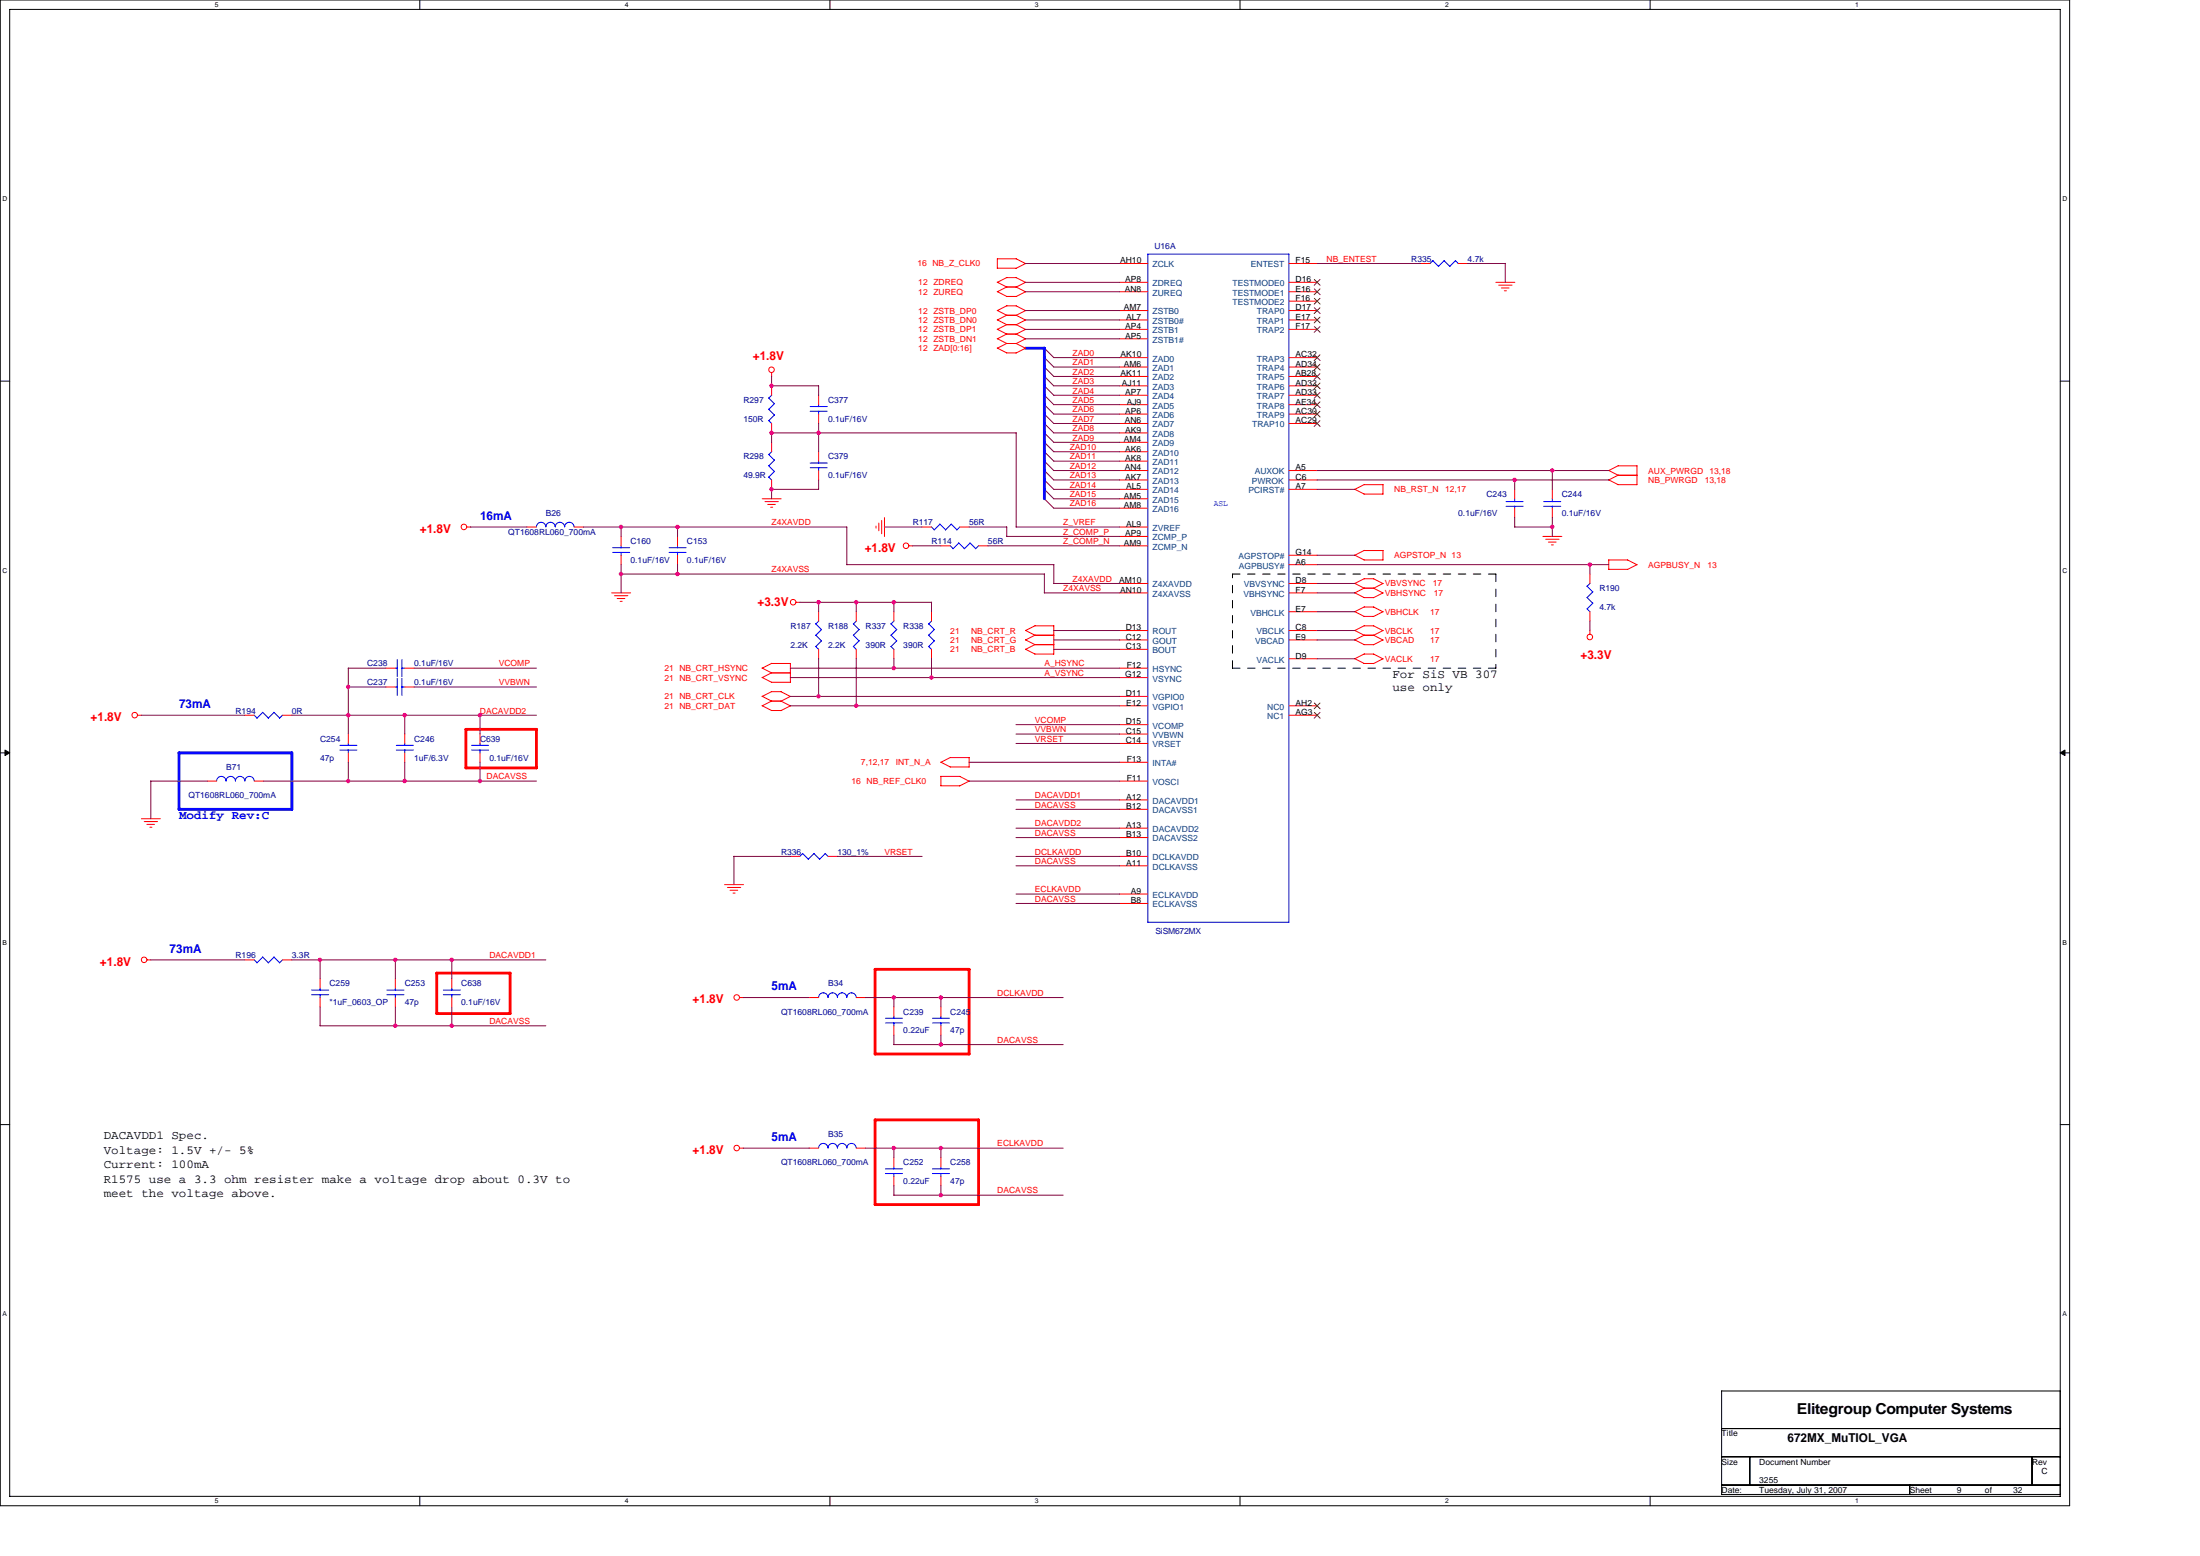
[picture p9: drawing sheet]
<svg xmlns="http://www.w3.org/2000/svg" width="297mm" height="210mm" viewBox="0 0 297 210" stroke-linecap="round" stroke-linejoin="round" font-family="sans-serif">
<path d="M0 0h279.4v203.2h-279.4zM1.3 1.3h276.9v200.6h-276.9z" fill="none" stroke="#000" stroke-width=".14"/>
<g fill="#fff">
<path d="M29 .1h.5v1h-.5z"/>
<path d="M29 202.1h.5v1h-.5z"/>
</g>
<path d="M56.7 0v1.3M56.7 201.9v1.3" fill="none" stroke="#000" stroke-width=".14"/>
<g fill="#fff">
<path d="M84.4 .1h.5v1h-.5z"/>
<path d="M84.4 202.1h.5v1h-.5z"/>
</g>
<path d="M112.1 0v1.3M112.1 201.9v1.3" fill="none" stroke="#000" stroke-width=".14"/>
<g fill="#fff">
<path d="M139.7 .1h.5v1h-.5z"/>
<path d="M139.7 202.1h.5v1h-.5z"/>
</g>
<path d="M167.4 0v1.3M167.4 201.9v1.3" fill="none" stroke="#000" stroke-width=".14"/>
<g fill="#fff">
<path d="M195.1 .1h.5v1h-.5z"/>
<path d="M195.1 202.1h.5v1h-.5z"/>
</g>
<path d="M222.8 0v1.3M222.8 201.9v1.3" fill="none" stroke="#000" stroke-width=".14"/>
<g fill="#fff">
<path d="M250.5 .1h.5v1h-.5z"/>
<path d="M250.5 202.1h.5v1h-.5z"/>
<path d="M.4 26.4h.6v.9h-.6z"/>
<path d="M278.5 26.4h.6v.9h-.6z"/>
<path d="M.4 76.5h.6v1h-.6z"/>
<path d="M278.5 76.5h.6v1h-.6z"/>
</g>
<path d="M0 51.4h1.3M278.2 51.4h1.2" fill="none" stroke="#000" stroke-width=".14"/>
<g fill="#fff">
<path d="M.4 126.7h.5v1h-.5z"/>
<path d="M278.5 126.7h.6v1h-.6z"/>
</g>
<path d="M0 101.6h1.3M278.2 101.6h1.2" fill="none" stroke="#000" stroke-width=".14"/>
<path d="M.7 101.2l.6 .4-.6 .4zM278.2 101.6l.6-.4v.8z" fill="#000" stroke="#000" stroke-width=".14"/>
<g fill="#fff">
<path d="M.4 176.8h.5v1h-.5z"/>
<path d="M278.5 176.8h.6v1h-.6z"/>
</g>
<path d="M0 151.8h1.3M278.2 151.8h1.2M232.4 187.7h45.8v14h-45.8zM232.4 192.8h45.8M232.4 196.6h45.8M236.3 196.6v3.8M274.4 196.6v3.8M232.4 200.4h45.8M257.8 200.4v1.3" fill="none" stroke="#000" stroke-width=".14"/>
<path d="M166.4 77.5h35.6M202 77.5v12.7M166.4 90.2v-12.7M202 90.2h-35.6" fill="none" stroke="#000" stroke-width=".14" stroke-dasharray="1 1 1 1 1 1 1 1"/>
<path d="M62.9 98.4h9.5v5.2h-9.5zM59 131.3h9.9v5.5h-9.9zM118.1 130.8h12.7v11.4h-12.7zM118.1 151.1h14v11.5h-14z" fill="none" stroke="#f00" stroke-width=".38"/>
<path d="M138.4 47h2.6M141 47v20.3M24.2 101.6h15.2v7.6h-15.2z" fill="none" stroke="#00f" stroke-width=".38"/>
<g fill="none" stroke="#f00" stroke-width=".14">
<path d="M134.6 38.1l1.3 .6M134.7 34.9h2.5l1.3 .7M134.7 34.9l-.1 1.3h2.6M135.9 38.7h1.3l1.3 .7M135.9 37.5h1.3l1.3 .6M136 37.4l-1.3 .7M136 38.7l-1.3 .7 1.2 .6M138.5 35.6l-1.3 .6M138.5 38.1l-1.3 .7M138.5 39.4l-1.3 .6M151.2 38.1h3.8M151.2 39.4h3.8"/>
<path d="M151.2 35.6h3.8M174 38.1h3.8M174 39.4h3.8M174 35.6h3.8M191.8 35.6h1.3M196.9 35.6h1.3M202 38.1h2.5M202.4 38.5h1.7M202.7 38.9h1M203.1 39.2h.3M104.2 50.3v.5M104.2 52.1v1.2"/>
<path d="M104.2 57.1v1.3M104.2 59.7v1.3M110.5 53.3v1.3M110.5 55.9v1.2M134.6 44.4l1.3 .7M134.6 47l1.3 .6M134.6 41.9l1.3 .6M135.9 43.8h1.3l1.3 .7M135.9 45.1h1.3l1.3 .6M135.9 46.4h1.3l1.3 .6M135.9 47.6h1.3M135.9 40h1.3"/>
<path d="M135.9 42.5h1.3l1.3 .7M135.9 41.3h1.3l1.3 .6M136 43.8l-1.3 .6M136 45.1l-1.3 .6 1.2 .7M136 46.3l-1.3 .7M136 41.3l-1.3 .6M136 42.5l-1.3 .7 1.2 .6M138.5 44.4l-1.3 .7M138.5 45.7l-1.3 .7M138.5 47l-1.3 .6M138.5 41.9l-1.3 .7M138.5 43.2l-1.3 .6"/>
<path d="M151.2 44.4h3.8M151.2 45.7h3.8M151.2 43.2h3.8M151.2 41.9h3.8M151.2 48.3h3.8M151.2 49.5h3.8M151.2 50.8h3.8M151.2 52.1h3.8M151.2 53.3h3.8M151.2 54.6h3.8M151.2 55.9h3.8M151.2 57.1h3.8"/>
<path d="M151.2 58.4h3.8M151.2 59.7h3.8M174 44.4h3.8M174 43.2h3.8M174 41.9h3.8M174 48.3h3.8M174 49.5h3.8M174 50.8h3.8M174 52.1h3.8M174 53.3h3.8M174 54.6h3.8M174 55.9h3.8"/>
<path d="M174 57.1h3.8M174 40.6h3.8M63 71.1h.6M71.2 71.1h1.2M77.5 71.1h1.3M83.9 72.4v1.3M83.9 74.9v1.3M91.5 72.4v1.3M91.5 74.9v1.3M102.9 67.3h2.6M103.3 67.7h1.8M103.6 68.1h1.1"/>
<path d="M104.1 68.5h.2M104.2 64.8v1.2M110.5 61v1.2M110.5 63.5v1.3M118.3 71v.3M118.7 70.6v1M119 70.2v1.8M119.4 69.8v2.6M122.7 73.7h.6M124.5 71.1h1.3M127 73.7h1.3M129.6 71.1h1.2"/>
<path d="M132.1 73.7h1.3M151.2 73.7h3.8M151.2 71.1h3.8M151.2 67.3h3.8M151.2 72.4h3.8M151.2 68.6h3.8M151.2 78.7h3.8M151.2 61h3.8M151.2 62.2h3.8M151.2 63.5h3.8M151.2 64.8h3.8M151.2 66h3.8"/>
<path d="M174 78.7h3.8M174 63.5h3.8M174 64.8h3.8M174 66h3.8M174 76.2h3.8M174 74.9h3.8M182.9 80l1.3 .6M182.9 66l1.3 .7M182.9 78.7l1.3 .7M182.9 74.9l1.3 .7M184.2 79.4h1.3M184.2 66.7h2.5"/>
<path d="M184.2 65.4h2.5M184.2 78.1h1.3M184.2 74.3h2.5M184.2 79.4l-1.3 .6M184.2 65.4l-1.3 .6M184.2 78.1l-1.3 .6M184.2 74.3l-1.3 .6M185.5 78.1l1.2 .7M186.7 74.3v1.3h-2.5M186.7 78.7l-1.2 .7 1.2 .6M186.7 65.4v1.3M204.5 66v1.3"/>
<path d="M204.5 68.6v1.2M208.3 72.4h2.6M208.7 72.8h1.8M209.1 73.2h1M209.5 73.5h.2M209.6 66v1.3M209.6 68.6v1.2M214.7 77.5v1.2M217.2 76.8h2.5M217.2 64.7l1.3 .7M217.2 63.5l1.3 .6M217.2 75.6h2.6"/>
<path d="M217.2 75.5v1.3M217.2 63.5l1.3-.6h2.5v2.5h-2.5M218.5 64.1h2.5M218.5 64.1l-1.3 .7M219.7 75.6l1.3 .6M221 76.2l-1.3 .7M18.6 96.5h.5M33.1 96.5h1.2M38.1 96.5h1.3M47 99.1v1.2M52.1 92.7h1.3M52.1 90.2h1.3"/>
<path d="M54.6 92.7h1.3M54.6 90.2h1.3M54.6 99.1v1.2M64.8 99.1v1.2M82.6 80h2.6M83 80.4h1.8M83.3 80.8h1.1M83.7 81.2h.3M102.9 94l1.3 .6h1.3M102.9 95.2l1.3 .7h1.2M102.9 90.1l1.3 .7h2.5M104.2 93.3h1.3"/>
<path d="M104.2 89.5h2.5v2.6h-2.5l-1.3-.7M104.2 93.3l-1.3 .7M104.2 94.6l-1.3 .6M104.2 89.5l-1.3 .7M104.2 90.8l-1.3 .6M105.4 93.3l1.3 .7M105.4 94.6l1.3 .7-1.3 .6M106.7 94l-1.3 .6M107.5 81.3h.5M110.5 82.5v1.3M110.5 87.6v1.3M115.6 82.5v1.3"/>
<path d="M115.6 87.6v1.3M120.7 82.5v1.3M120.7 87.6v1.3M125.8 82.5v1.3M125.8 87.6v1.3M138.4 87.6l1.3 .7M138.4 85.1l1.3 .6M139.7 87h2.6M139.7 88.3h2.6M139.7 85.7h2.6M139.7 84.5h2.6M139.8 87l-1.3 .6"/>
<path d="M139.8 84.4l-1.3 .7M139.8 85.7l-1.3 .7 1.2 .6M142.3 84.5v3.8M151.2 80h3.8M151.2 90.2h3.8M151.2 85.1h3.8M151.2 86.4h3.8M151.2 87.6h3.8M151.2 91.4h3.8M151.2 94h3.8M151.2 95.2h3.8M151.2 97.8h3.8"/>
<path d="M151.2 99.1h3.8M174 96.5h3.8M174 80h3.8M174 85.1h3.8M174 86.4h3.8M174 95.2h3.8M174 88.9h3.8M174 82.5h3.8M182.9 88.9l1.3 .6M182.9 86.3l1.3 .7M182.9 85.1l1.3 .6M182.9 82.5l1.3 .7"/>
<path d="M184.2 87h1.3M184.2 85.7h1.3M184.2 83.2h1.3M184.2 80.6h1.3M184.2 88.3h1.3M184.2 84.5h1.3M184.2 81.9h1.3M184.2 88.2l-1.3 .7M184.2 85.7l-1.3 .7M184.2 84.4l-1.3 .7M184.2 81.9l-1.3 .6M185.5 88.3l1.2 .6"/>
<path d="M185.5 84.5l1.2 .6M185.5 81.9l1.2 .7M186.7 88.9l-1.3 .7-1.2-.1M186.7 85.1l-1.2 .6 1.2 .7M186.7 86.4l-1.3 .6M186.7 82.5l-1.3 .7M186.7 80l-1.3 .7M214.7 82.5v1.3M214.7 85.1v.5M19.1 110.5h2.6M19.5 110.9h1.8M19.8 111.3h1.1"/>
<path d="M20.2 111.6h.3M28 105.4h1.2M34.3 105.4h1.3M47 101.6v1.3M54.6 101.6v1.3M64.8 101.6v1.3M97.8 119.4h2.6M98.2 119.8h1.8M106.7 115.6h1.3M111.8 115.6h1.3M127 102.8l1.3 .7h2.5M127 106h2.6"/>
<path d="M127 104.8v1.2M127 104.8h2.6M128.3 102.2h2.6l-.1 1.3M128.3 102.2l-1.3 .7M129.6 104.8l1.3 .6-1.3 .7M151.2 105.4h3.8M151.2 115.6h3.8M151.2 100.3h3.8M151.2 102.9h3.8M151.2 107.9h3.8M151.2 109.2h3.8M151.2 111.8h3.8"/>
<path d="M151.2 113h3.8M151.2 116.8h3.8M19.9 129.5h.5M33.1 129.5h1.2M38.1 129.5h1.3M43.2 132.1v1.2M43.2 134.6v1.3M53.4 132.1v1.2M53.4 134.6v1.3M61 132.1v1.2M61 134.6v1.3M98.6 120.1h1"/>
<path d="M99 120.5h.2M99.9 134.6h.5M109.3 134.6h1.2M115.6 134.6h1.3M120.7 135.9v1.3M120.7 138.4v1.3M127 135.9v1.3M127 138.4v1.3M151.2 120.6h3.8M151.2 121.9h3.8M99.9 154.9h.5M109.3 154.9h1.2"/>
<path d="M115.6 154.9h1.3M120.7 156.2v1.3M120.7 158.7v1.3M127 156.2v1.3M127 158.7v1.3"/>
<circle cx="104.2" cy="49.9" r=".38"/>
<circle cx="62.6" cy="71.1" r=".38"/>
<circle cx="122.3" cy="73.6" r=".38"/>
<circle cx="18.2" cy="96.5" r=".38"/>
<circle cx="107.1" cy="81.3" r=".38"/>
<circle cx="214.7" cy="86" r=".38"/>
<circle cx="19.5" cy="129.5" r=".38"/>
<circle cx="99.5" cy="134.6" r=".38"/>
<circle cx="99.5" cy="154.9" r=".38"/>
</g>
<g fill="none" stroke="#00f" stroke-width=".14">
<path d="M155 34.3h19v90.2h-19zM193.5 35.2l.7 .8M193.5 35.2l-.4 .4M194.2 35.9l.8-.7 .8 .8M196.9 35.6l-.4-.4-.8 .7M103.8 56.7l.4 .4M103.8 55.2l.8 .8-.8 .8M103.8 53.7l.8 .8M104.2 53.3l-.4 .4M104.6 54.5l-.8 .7M109.4 55.5h2.3M109.4 54.9h2.3"/>
<path d="M110.5 54.6v.3M110.5 55.5v.4M72.4 71.1a.64 .64 0 0 1 .7-.6 .64 .64 0 0 1 .6 .6 .64 .64 0 0 1 .6-.6 .64 .64 0 0 1 .7 .6 .64 .64 0 0 1 .6-.6 .64 .64 0 0 1 .6 .6 .64 .64 0 0 1 .7-.6 .64 .64 0 0 1 .6 .6M82.7 74.5h2.3M82.7 73.9h2.3M83.9 73.7v.2M83.9 74.5v.4M90.3 74.5h2.3M90.3 73.9h2.3M91.5 73.7v.2M91.5 74.5v.4M103.8 64.4l.4 .4"/>
<path d="M103.8 62.8l.8 .8M103.8 61.3l.8 .8M104.2 60.9l-.4 .4M104.6 63.6l-.8 .8M104.6 62.1l-.8 .8M109.4 63.1h2.3M109.4 62.5h2.3M110.5 62.2v.3M110.5 63.1v.4M125.7 71.1l.5 .4M126.9 70.7l.8 .8M126.9 70.7l-.8 .8"/>
<path d="M128.3 73.6l.4 .4M128.4 70.7l.8 .8M128.4 70.7l-.7 .8M129.4 73.3l.8 .7M129.5 73.3l-.8 .8M129.6 71.1l-.4 .4M131 73.3l.7 .7M131 73.3l-.8 .8M132.1 73.7l-.4 .4M203.3 67.7h2.4M203.3 68.3h2.4M204.5 67.3v.4"/>
<path d="M204.5 68.3v.3M208.4 67.7h2.3M208.4 68.3h2.3M209.6 67.3v.4M209.6 68.3v.3M214.3 79.1l.8 .8M214.7 78.7l-.4 .4M215.1 79.9l-.8 .7 .8 .8M35.5 96.1l.7 .8 .8-.8M35.5 96.1l-.8 .8-.4-.4M37 96.1l.8 .8M38.1 96.5l-.4 .4"/>
<path d="M53.4 92.7h.3M53.4 90.2h.3M53.6 89v2.3M53.6 91.5v2.4M54.2 92.7h.4M54.2 90.2h.4M54.3 89v2.3M54.3 91.5v2.4M110.1 87.2l.4 .4M110.1 85.7l.8 .8-.8 .7M110.1 84.2l.8 .8M110.6 83.8l-.5 .4"/>
<path d="M110.9 84.9l-.8 .8M115.2 87.2l.4 .4M115.2 85.7l.8 .8M115.2 84.2l.8 .8M115.6 83.8l-.4 .4M116 86.5l-.8 .7M116 84.9l-.8 .8M120.3 87.2l.4 .4M120.3 85.7l.8 .8-.8 .7M120.3 84.2l.8 .8M120.7 83.8l-.4 .4M121.1 84.9l-.8 .8"/>
<path d="M125.4 87.2l.4 .4M125.4 85.7l.8 .8M125.4 84.2l.8 .8M125.8 83.8l-.4 .4M126.2 86.5l-.8 .7M126.2 84.9l-.8 .8M215.1 81.4l-.8 .7 .4 .4M29.2 105.4a.64 .64 0 0 1 .7-.6 .64 .64 0 0 1 .6 .6 .64 .64 0 0 1 .7-.6 .64 .64 0 0 1 .6 .6 .64 .64 0 0 1 .6-.6 .64 .64 0 0 1 .7 .6 .64 .64 0 0 1 .6-.6 .64 .64 0 0 1 .6 .6M45.9 101.2h2.3M45.9 100.6h2.3M47 100.3v.3M47 101.2v.4"/>
<path d="M53.5 101.2h2.3M53.5 100.6h2.3M54.6 100.3v.3M54.6 101.2v.4M63.7 101.2h2.3M63.7 100.6h2.3M64.8 100.3v.3M64.8 101.2v.4M108.4 115.2l.8 .8M108.4 115.2l-.4 .4M109.9 115.2l.8 .8M109.9 115.2l-.8 .8"/>
<path d="M111.4 115.2l.4 .4M111.4 115.2l-.7 .8M34.3 129.5l.4 .4M35.5 129.1l.7 .8M35.5 129.2l-.8 .7M37 129.1l.8 .8M37 129.2l-.8 .7M38.1 129.5l-.4 .4M42.1 134.2h2.3M42.1 133.6h2.3M43.2 133.3v.3M43.2 134.2v.4"/>
<path d="M52.2 134.2h2.3M52.2 133.6h2.3M53.4 133.3v.3M53.4 134.2v.4M59.9 134.2h2.3M59.9 133.6h2.3M61 133.3v.3M61 134.2v.4M110.5 134.6a.64 .64 0 0 1 .7-.6 .64 .64 0 0 1 .6 .6 .64 .64 0 0 1 .6-.6 .64 .64 0 0 1 .7 .6 .64 .64 0 0 1 .6-.6 .64 .64 0 0 1 .6 .6 .64 .64 0 0 1 .7-.6 .64 .64 0 0 1 .6 .6M119.5 138h2.4M119.5 137.4h2.4M120.7 137.2v.2"/>
<path d="M120.7 138v.4M125.9 138h2.3M125.9 137.4h2.3M127 137.2v.2M127 138v.4M110.5 154.9a.64 .64 0 0 1 .7-.6 .64 .64 0 0 1 .6 .6 .64 .64 0 0 1 .6-.6 .64 .64 0 0 1 .7 .6 .64 .64 0 0 1 .6-.6 .64 .64 0 0 1 .6 .6 .64 .64 0 0 1 .7-.6 .64 .64 0 0 1 .6 .6M119.5 158.4h2.4M119.5 157.7h2.4M120.7 157.5v.3M120.7 158.3v.4M125.9 158.4h2.3M125.9 157.7h2.3"/>
<path d="M127 157.5v.3M127 158.3v.4"/>
</g>
<g fill="none" stroke="#804000" stroke-width=".14">
<path d="M177.5 37.7l.7 .8M177.5 39l.7 .8M178.2 37.7l-.8 .8M178.2 39l-.8 .8M177.5 40.3l.7 .7M177.5 41.5l.7 .8M177.5 42.8l.7 .8M177.5 44.1l.7 .8M177.5 47.9l.7 .8M177.5 49.1l.7 .8M177.5 50.4l.7 .8M177.5 51.7l.7 .8"/>
<path d="M177.5 53l.7 .7M177.5 54.2l.7 .8M177.5 55.5l.7 .8M177.5 56.8l.7 .8M178.2 40.3l-.8 .7M178.2 41.5l-.8 .8M178.2 42.8l-.8 .8M178.2 44.1l-.8 .8M178.2 47.9l-.8 .8M178.2 49.1l-.8 .8M178.2 50.4l-.8 .8M178.2 51.7l-.8 .8"/>
<path d="M178.2 53l-.8 .7M178.2 54.2l-.8 .8M178.2 55.5l-.8 .8M178.2 56.8l-.8 .8M177.5 94.9l.7 .8M177.5 96.1l.7 .8M178.2 94.9l-.8 .8M178.2 96.1l-.8 .8"/>
</g>
<g fill="none" stroke="#800040" stroke-width=".14">
<path d="M138.4 35.6h12.8M138.4 38.1h12.8M138.4 39.4h12.8M177.8 35.6h14M198.1 35.6h5.1v2.5M104.2 58.4h33M104.2 50.8v1.3h6.3M104.2 58.4v1.3M110.5 52v1.3M110.5 57.1v3.9M137.2 58.4v12.7M138.4 45.7h12.8"/>
<path d="M138.4 43.2h12.8M138.4 44.4h12.8M138.4 41.9h12.8M141 59.7l1.3 1.3M141 58.4l1.3 1.3M141 57.1l1.3 1.3M141 55.9l1.3 1.2M141 54.6l1.3 1.3M141 53.3l1.3 1.3M141 52l1.3 1.3M141 50.8l1.3 1.3M141 49.5l1.3 1.3"/>
<path d="M141 48.2l1.3 1.3M141 47l1.3 1.3M142.3 52.1h8.9M142.3 55.9h8.9M142.3 54.6h8.9M142.3 59.7h8.9M142.3 57.1h8.9M142.3 50.8h8.9M142.3 58.4h8.9M142.3 48.3h8.9M142.3 49.5h8.9M142.3 53.3h8.9"/>
<path d="M63.5 71.1h7.7M78.8 71.1h35.5v5.1M83.8 77.5h57.2M83.9 71.1v1.3M83.9 76.2v3.8M91.5 71.1v1.3M91.5 76.2v1.3M110.5 64.7v1.3h-6.3v1.3M114.3 76.2h28M119.4 71.1h5.1M123.2 73.7h3.8M130.8 71.1h5.1"/>
<path d="M133.4 73.7h17.8M135.9 72.4h15.3M135.9 71.1v1.3M137.2 71.1h14M141 67.3l1.3 1.3M141 66l1.3 1.3M141 64.7l1.3 1.3M141 63.5l1.3 1.3M141 62.2l1.3 1.3M141 60.9l1.3 1.3M141 77.4v2.6M142.3 78.7h8.9"/>
<path d="M142.3 63.5h8.9M142.3 67.3h8.9M142.3 62.2h8.9M142.3 68.6h8.9M142.3 61h8.9M142.3 64.8h8.9M142.3 66h8.9M142.3 76.2v2.6M177.8 78.7h5.1M177.8 74.9h5.1M177.8 76.2h39.4M177.8 63.5h39.4"/>
<path d="M177.8 64.8h39.4M177.8 66h5.1M204.5 71.1h5.1M204.5 64.7v1.3M204.5 69.8v1.3M209.6 63.5v2.5M209.6 69.8v2.6M214.7 76.2v1.3M19.1 96.5h14M39.4 96.5h33M47 92.7h5.1M52.1 90.2l-5.1-.1v9"/>
<path d="M54.6 96.5v2.6M55.9 90.2h16.5M55.9 92.7h16.5M64.8 96.5v2.6M106.7 90.2h44.5M106.7 91.4h44.5M106.7 94h44.5M106.7 95.2h44.5M108 81.3h17.8M110.5 81.3v1.2M110.5 88.9v5.1M115.6 81.3v1.2"/>
<path d="M115.6 88.9v6.3M120.7 81.3v1.2M120.7 88.9v1.3M125.8 81.3v1.2M125.8 88.9v2.5M137.2 97.8h14M137.2 99.1h14M141 80h10.2M142.3 86.4h8.9M142.3 85.1h8.9M142.3 87.6h8.9M177.8 86.4h5.1"/>
<path d="M177.8 85.1h5.1M177.8 82.5h5.1M177.8 80h5.1M177.8 88.9h5.1M214.7 83.8v1.3M20.3 105.4h7.7M20.4 105.4v5.1M35.6 105.4h36.8M47 102.8v2.6M54.6 102.8v2.6M64.8 102.9v2.5M99.1 115.6h7.6"/>
<path d="M99.1 115.5v3.9M113 115.6h11.5M130.8 102.9h20.4M130.8 105.4h20.4M137.2 109.2h14M137.2 107.9h14M137.2 100.3h14M137.2 115.6h14M137.2 116.8h14M137.2 111.8h14M137.2 113h14M20.3 129.5h12.8"/>
<path d="M39.4 129.5h34.3M43.2 129.5v2.6M43.2 135.9v2.5h30.5M53.4 129.5v2.6M53.4 135.9v2.5M61 129.5v2.6M61 135.9v2.6M100.3 134.6h9M116.9 134.6h26.6M120.7 134.6v1.3M120.7 139.7v1.3M127 134.6v1.3"/>
<path d="M127 139.7v1.3M137.2 120.6h14M137.2 121.9h14M100.3 154.9h9M116.9 154.9h26.6M120.7 141h22.8M120.7 154.9v1.3M120.7 160v1.3M127 154.9v1.3M127 160v1.3M120.7 161.3h22.8"/>
</g>
<g fill="#f0f" stroke="#f0f" stroke-width=".14">
<circle cx="61" cy="129.5" r=".24"/>
<circle cx="53.4" cy="129.5" r=".24"/>
<circle cx="43.2" cy="129.5" r=".24"/>
<circle cx="61" cy="138.4" r=".24"/>
<circle cx="120.7" cy="90.2" r=".24"/>
<circle cx="47" cy="96.5" r=".24"/>
<circle cx="125.8" cy="91.4" r=".24"/>
<circle cx="91.5" cy="71.1" r=".24"/>
<circle cx="214.7" cy="76.2" r=".24"/>
<circle cx="127" cy="134.6" r=".24"/>
<circle cx="127" cy="141" r=".24"/>
<circle cx="104.2" cy="52.1" r=".24"/>
<circle cx="83.9" cy="71.1" r=".24"/>
<circle cx="104.2" cy="66" r=".24"/>
<circle cx="83.9" cy="77.5" r=".24"/>
<circle cx="91.5" cy="77.5" r=".24"/>
<circle cx="110.5" cy="58.4" r=".24"/>
<circle cx="104.2" cy="58.4" r=".24"/>
<circle cx="204.5" cy="64.8" r=".24"/>
<circle cx="120.7" cy="154.9" r=".24"/>
<circle cx="120.7" cy="134.6" r=".24"/>
<circle cx="127" cy="154.9" r=".24"/>
<circle cx="127" cy="161.3" r=".24"/>
<circle cx="209.6" cy="71.1" r=".24"/>
<circle cx="209.6" cy="63.5" r=".24"/>
<circle cx="115.6" cy="95.2" r=".24"/>
<circle cx="110.5" cy="94" r=".24"/>
<circle cx="64.8" cy="96.5" r=".24"/>
<circle cx="47" cy="92.7" r=".24"/>
<circle cx="64.8" cy="105.4" r=".24"/>
<circle cx="115.6" cy="81.3" r=".24"/>
<circle cx="110.5" cy="81.3" r=".24"/>
<circle cx="120.7" cy="81.3" r=".24"/>
<circle cx="54.6" cy="96.5" r=".24"/>
<circle cx="53.4" cy="138.4" r=".24"/>
<circle cx="54.6" cy="105.4" r=".24"/>
<circle cx="47" cy="105.4" r=".24"/>
</g>
<text font-size="2" x="242.6" y="190.9">Elitegroup Computer Systems</text>
<g font-size="1.7" fill="#f00">
<text x="101.6" y="48.5">+1.8V</text>
<text x="56.7" y="71.9">+1.8V</text>
<text x="116.8" y="74.4">+1.8V</text>
<text x="102.3" y="81.8">+3.3V</text>
<text x="213.4" y="88.9">+3.3V</text>
<text x="12.2" y="97.3">+1.8V</text>
<text x="13.5" y="130.3">+1.8V</text>
<text x="93.5" y="135.4">+1.8V</text>
<text x="93.5" y="155.7">+1.8V</text>
</g>
<g font-size="1.7" fill="#00f">
<text x="64.8" y="70.1">16mA</text>
<text x="24.2" y="95.5">73mA</text>
<text x="24.2" y="110.6">Modify Rev:C</text>
<text x="22.9" y="128.5">73mA</text>
<text x="104.2" y="133.6">5mA</text>
<text x="104.2" y="153.9">5mA</text>
</g>
<g font-size="1.7">
<text x="188" y="91.5">For SiS VB 307</text>
<text x="188" y="93.3">use only</text>
<text x="14" y="153.7">DACAVDD1 Spec.</text>
<text x="14" y="155.7">Voltage: 1.5V +/- 5%</text>
<text x="14" y="157.6">Current: 100mA</text>
<text x="14" y="159.6">R1575 use a 3.3 ohm resister make a voltage drop about 0.3V to</text>
<text x="14" y="161.6">meet the voltage above.</text>
<text x="241.3" y="194.6">672MX_MuTIOL_VGA</text>
</g>
<g font-size="1.1" fill="#f00">
<text x="123.9" y="36">16 NB_Z_CLK0</text>
<text x="179.1" y="35.3">NB_ENTEST</text>
<text x="124" y="38.5">12 ZDREQ</text>
<text x="124" y="39.8">12 ZUREQ</text>
<text x="124" y="44.9">12 ZSTB_DP1</text>
<text x="124" y="46.1">12 ZSTB_DN1</text>
<text x="124" y="47.4">12 ZAD[0:16]</text>
<text x="124" y="42.3">12 ZSTB_DP0</text>
<text x="124" y="43.6">12 ZSTB_DN0</text>
<text x="144.8" y="51.8">ZAD3</text>
<text x="144.8" y="50.6">ZAD2</text>
<text x="144.8" y="48">ZAD0</text>
<text x="144.8" y="49.3">ZAD1</text>
<text x="144.8" y="53.1">ZAD4</text>
<text x="144.8" y="55.6">ZAD6</text>
<text x="144.8" y="54.4">ZAD5</text>
<text x="144.8" y="59.5">ZAD9</text>
<text x="144.8" y="56.9">ZAD7</text>
<text x="144.8" y="58.2">ZAD8</text>
<text x="144.4" y="62">ZAD11</text>
<text x="144.4" y="60.7">ZAD10</text>
<text x="144.4" y="64.5">ZAD13</text>
<text x="144.4" y="65.8">ZAD14</text>
<text x="144.4" y="63.3">ZAD12</text>
<text x="222.5" y="65.2">NB_PWRGD</text>
<text x="222.5" y="63.9">AUX_PWRGD</text>
<text x="230.2" y="65.2">13,18</text>
<text x="230.8" y="63.9">13,18</text>
<text x="104.2" y="70.9">Z4XAVDD</text>
<text x="143.5" y="70.9">Z_VREF</text>
<text x="144.4" y="68.3">ZAD16</text>
<text x="144.4" y="67.1">ZAD15</text>
<text x="188.3" y="66.4">NB_RST_N</text>
<text x="195.1" y="66.4">12,17</text>
<text x="104.2" y="77.2">Z4XAVSS</text>
<text x="143.5" y="73.4">Z_COMP_N</text>
<text x="143.5" y="72.2">Z_COMP_P</text>
<text x="188.3" y="75.3">AGPSTOP_N 13</text>
<text x="222.5" y="76.6">AGPBUSY_N</text>
<text x="230.5" y="76.6">13</text>
<text x="143.5" y="79.8">Z4XAVSS</text>
<text x="144.8" y="78.5">Z4XAVDD</text>
<text x="187" y="83">VBHCLK</text>
<text x="187" y="80.4">VBHSYNC</text>
<text x="187" y="79.1">VBVSYNC</text>
<text x="193.1" y="83">17</text>
<text x="193.5" y="79.1">17</text>
<text x="193.6" y="80.4">17</text>
<text x="67.3" y="89.9">VCOMP</text>
<text x="128.3" y="88">21</text>
<text x="128.3" y="85.5">21</text>
<text x="128.3" y="86.8">21</text>
<text x="131.1" y="88">NB_CRT_B</text>
<text x="131.1" y="85.5">NB_CRT_R</text>
<text x="131.1" y="86.8">NB_CRT_G</text>
<text x="141" y="89.9">A_HSYNC</text>
<text x="187" y="89.3">VACLK</text>
<text x="187" y="86.8">VBCAD</text>
<text x="187" y="85.5">VBCLK</text>
<text x="193.1" y="89.3">17</text>
<text x="193.1" y="86.8">17</text>
<text x="193.1" y="85.5">17</text>
<text x="67.3" y="92.5">VVBWN</text>
<text x="89.7" y="94.4">21 NB_CRT_CLK</text>
<text x="89.7" y="95.7">21 NB_CRT_DAT</text>
<text x="89.7" y="90.6">21 NB_CRT_HSYNC</text>
<text x="89.7" y="91.8">21 NB_CRT_VSYNC</text>
<text x="141" y="91.2">A_VSYNC</text>
<text x="64.8" y="96.3">DACAVDD2</text>
<text x="139.7" y="97.6">VCOMP</text>
<text x="139.7" y="100.1">VRSET</text>
<text x="139.7" y="98.8">VVBWN</text>
<text x="65.7" y="105.2">DACAVSS</text>
<text x="115" y="105.8">16 NB_REF_CLK0</text>
<text x="116.2" y="103.3">7,12,17</text>
<text x="120.9" y="103.3">INT_N_A</text>
<text x="139.7" y="107.7">DACAVDD1</text>
<text x="139.7" y="109">DACAVSS</text>
<text x="139.7" y="111.5">DACAVDD2</text>
<text x="139.7" y="112.8">DACAVSS</text>
<text x="119.4" y="115.3">VRSET</text>
<text x="139.7" y="115.3">DCLKAVDD</text>
<text x="139.7" y="116.6">DACAVSS</text>
<text x="139.7" y="120.4">ECLKAVDD</text>
<text x="139.7" y="121.7">DACAVSS</text>
<text x="66.1" y="129.3">DACAVDD1</text>
<text x="134.7" y="134.4">DCLKAVDD</text>
<text x="66.1" y="138.2">DACAVSS</text>
<text x="134.7" y="140.7">DACAVSS</text>
<text x="134.7" y="154.7">ECLKAVDD</text>
<text x="134.7" y="161.1">DACAVSS</text>
</g>
<g font-size="1.1">
<text x="151.2" y="35.5">AH10</text>
<text x="174.9" y="35.5">F15</text>
<text x="151.7" y="41.9">AM7</text>
<text x="151.9" y="39.3">AN8</text>
<text x="151.9" y="38.1">AP8</text>
<text x="174.9" y="38.1">D16</text>
<text x="174.9" y="39.3">E16</text>
<text x="174.9" y="40.6">F16</text>
<text x="174.9" y="41.9">D17</text>
<text x="151.9" y="44.4">AP4</text>
<text x="151.9" y="45.7">AP5</text>
<text x="152.1" y="43.2">AL7</text>
<text x="174.9" y="43.2">E17</text>
<text x="174.9" y="44.4">F17</text>
<text x="151.3" y="48.2">AK10</text>
<text x="151.3" y="50.8">AK11</text>
<text x="151.5" y="52">AJ11</text>
<text x="151.7" y="49.5">AM6</text>
<text x="151.9" y="53.3">AP7</text>
<text x="174.9" y="48.2">AC32</text>
<text x="174.9" y="49.5">AD34</text>
<text x="174.9" y="50.8">AB28</text>
<text x="174.9" y="52">AD32</text>
<text x="174.9" y="53.3">AD33</text>
<text x="151.7" y="59.7">AM4</text>
<text x="151.9" y="57.1">AN6</text>
<text x="151.9" y="55.9">AP6</text>
<text x="151.9" y="58.4">AK9</text>
<text x="152.1" y="54.6">AJ9</text>
<text x="174.9" y="54.6">AE34</text>
<text x="174.9" y="55.9">AC30</text>
<text x="174.9" y="57.1">AC29</text>
<text x="151.9" y="63.5">AN4</text>
<text x="151.9" y="60.9">AK6</text>
<text x="151.9" y="62.2">AK8</text>
<text x="151.9" y="64.7">AK7</text>
<text x="174.9" y="63.5">A5</text>
<text x="174.9" y="64.7">C6</text>
<text x="151.7" y="68.6">AM8</text>
<text x="151.7" y="67.3">AM5</text>
<text x="152.1" y="71.1">AL9</text>
<text x="152.1" y="66">AL5</text>
<text x="174.9" y="66">A7</text>
<text x="151.7" y="73.6">AM9</text>
<text x="151.9" y="72.4">AP9</text>
<text x="174.9" y="76.2">A6</text>
<text x="174.9" y="74.9">G14</text>
<text x="151.1" y="78.7">AM10</text>
<text x="151.2" y="80">AN10</text>
<text x="174.9" y="82.5">E7</text>
<text x="174.9" y="78.7">D8</text>
<text x="174.9" y="80">F7</text>
<text x="152" y="85.1">D13</text>
<text x="152" y="86.3">C12</text>
<text x="152" y="87.6">C13</text>
<text x="174.9" y="88.9">D9</text>
<text x="174.9" y="85.1">C8</text>
<text x="174.9" y="86.3">E9</text>
<text x="151.9" y="91.4">G12</text>
<text x="152" y="94">D11</text>
<text x="152.1" y="95.2">E12</text>
<text x="152.1" y="90.1">F12</text>
<text x="174.9" y="95.2">AH2</text>
<text x="152" y="97.8">D15</text>
<text x="152" y="100.3">C14</text>
<text x="152" y="99">C15</text>
<text x="174.9" y="96.5">AG3</text>
<text x="152.1" y="107.9">A12</text>
<text x="152.1" y="105.4">F11</text>
<text x="152.1" y="102.8">F13</text>
<text x="152.1" y="109.2">B12</text>
<text x="152.1" y="111.7">A13</text>
<text x="152.1" y="113">B13</text>
<text x="152.1" y="115.5">B10</text>
<text x="152.1" y="116.8">A11</text>
<text x="152.7" y="120.6">A9</text>
<text x="152.7" y="121.9">B8</text>
<text x="232.4" y="193.8">Title</text>
<text x="232.4" y="197.6">Size</text>
<text x="237.5" y="197.6">Document Number</text>
<text x="274.4" y="197.6">Rev</text>
<text x="232.4" y="201.4">Date:</text>
<text x="237.5" y="201.4">Tuesday, July 31, 2007</text>
<text x="237.5" y="200.2">3255</text>
<text x="257.8" y="201.4">Sheet</text>
<text x="264.2" y="201.4">9</text>
<text x="268" y="201.4">of</text>
<text x="271.8" y="201.4">32</text>
<text x="275.6" y="198.9">C</text>
</g>
<g font-size="1.1" fill="#000080">
<text x="155.9" y="33.5">U16A</text>
<text x="190.5" y="35.3">R335</text>
<text x="198.2" y="35.3">4.7k</text>
<text x="100.4" y="54.4">R297</text>
<text x="100.4" y="56.9">150R</text>
<text x="111.8" y="54.4">C377</text>
<text x="111.8" y="56.9">0.1uF/16V</text>
<text x="100.4" y="62">R298</text>
<text x="100.4" y="64.5">49.9R</text>
<text x="111.8" y="62">C379</text>
<text x="111.8" y="64.5">0.1uF/16V</text>
<text x="73.7" y="69.6">B26</text>
<text x="123.2" y="70.9">R117</text>
<text x="130.8" y="70.9">56R</text>
<text x="196.9" y="69.6">0.1uF/16V</text>
<text x="200.7" y="67.1">C243</text>
<text x="210.9" y="67.1">C244</text>
<text x="210.9" y="69.6">0.1uF/16V</text>
<text x="68.6" y="72.2">QT1608RL060_700mA</text>
<text x="85.1" y="73.4">C160</text>
<text x="85.1" y="76">0.1uF/16V</text>
<text x="92.7" y="73.4">C153</text>
<text x="92.7" y="76">0.1uF/16V</text>
<text x="125.8" y="73.4">R114</text>
<text x="133.4" y="73.4">56R</text>
<text x="215.9" y="79.8">R190</text>
<text x="215.9" y="82.3">4.7k</text>
<text x="49.6" y="89.9">C238</text>
<text x="55.9" y="89.9">0.1uF/16V</text>
<text x="106.7" y="84.9">R187</text>
<text x="106.7" y="87.4">2.2K</text>
<text x="111.8" y="84.9">R188</text>
<text x="111.8" y="87.4">2.2K</text>
<text x="116.9" y="84.9">R337</text>
<text x="116.9" y="87.4">390R</text>
<text x="122" y="84.9">R338</text>
<text x="122" y="87.4">390R</text>
<text x="49.6" y="92.5">C237</text>
<text x="55.9" y="92.5">0.1uF/16V</text>
<text x="31.8" y="96.3">R194</text>
<text x="39.4" y="96.3">0R</text>
<text x="43.2" y="100.1">C254</text>
<text x="55.9" y="100.1">C246</text>
<text x="64.8" y="100.1">C639</text>
<text x="25.4" y="107.7">QT1608RL060_700mA</text>
<text x="30.5" y="103.9">B71</text>
<text x="43.2" y="102.6">47p</text>
<text x="55.9" y="102.6">1uF/6.3V</text>
<text x="66.1" y="102.6">0.1uF/16V</text>
<text x="105.4" y="115.3">R336</text>
<text x="113.1" y="115.3">130_1%</text>
<text x="31.8" y="129.3">R196</text>
<text x="39.4" y="129.3">3.3R</text>
<text x="156" y="126">SiSM672MX</text>
<text x="44.5" y="133.1">C259</text>
<text x="44.5" y="135.7">*1uF_0603_OP</text>
<text x="54.6" y="133.1">C253</text>
<text x="54.6" y="135.7">47p</text>
<text x="62.3" y="133.1">C638</text>
<text x="62.3" y="135.7">0.1uF/16V</text>
<text x="105.4" y="136.9">QT1608RL060_700mA</text>
<text x="111.8" y="133.1">B34</text>
<text x="122" y="136.9">C239</text>
<text x="128.3" y="136.9">C245</text>
<text x="122" y="139.5">0.22uF</text>
<text x="128.3" y="139.5">47p</text>
<text x="111.8" y="153.4">B35</text>
<text x="105.4" y="157.2">QT1608RL060_700mA</text>
<text x="122" y="157.2">C252</text>
<text x="122" y="159.8">0.22uF</text>
<text x="128.3" y="157.2">C258</text>
<text x="128.3" y="159.8">47p</text>
</g>
<g font-size="1.1" fill="#004080">
<text x="155.6" y="39.9">ZUREQ</text>
<text x="155.6" y="38.6">ZDREQ</text>
<text x="155.6" y="36.1">ZCLK</text>
<text x="166.4" y="38.6">TESTMODE0</text>
<text x="166.4" y="39.9">TESTMODE1</text>
<text x="166.4" y="41.2">TESTMODE2</text>
<text x="168.9" y="36.1">ENTEST</text>
<text x="155.6" y="45">ZSTB1</text>
<text x="155.6" y="46.2">ZSTB1#</text>
<text x="155.6" y="43.7">ZSTB0#</text>
<text x="155.6" y="42.4">ZSTB0</text>
<text x="169.7" y="42.4">TRAP0</text>
<text x="169.7" y="43.7">TRAP1</text>
<text x="169.7" y="45">TRAP2</text>
<text x="155.6" y="48.8">ZAD0</text>
<text x="155.6" y="50.1">ZAD1</text>
<text x="155.6" y="51.3">ZAD2</text>
<text x="155.6" y="52.6">ZAD3</text>
<text x="155.6" y="53.9">ZAD4</text>
<text x="169.7" y="48.8">TRAP3</text>
<text x="169.7" y="50.1">TRAP4</text>
<text x="169.7" y="51.3">TRAP5</text>
<text x="169.7" y="52.6">TRAP6</text>
<text x="169.7" y="53.9">TRAP7</text>
<text x="155.6" y="55.1">ZAD5</text>
<text x="155.6" y="56.4">ZAD6</text>
<text x="155.6" y="57.7">ZAD7</text>
<text x="155.6" y="58.9">ZAD8</text>
<text x="169.1" y="57.7">TRAP10</text>
<text x="169.7" y="55.1">TRAP8</text>
<text x="169.7" y="56.4">TRAP9</text>
<text x="155.6" y="60.2">ZAD9</text>
<text x="155.6" y="61.5">ZAD10</text>
<text x="155.6" y="62.8">ZAD11</text>
<text x="155.6" y="64">ZAD12</text>
<text x="155.6" y="65.3">ZAD13</text>
<text x="169" y="65.3">PWROK</text>
<text x="169.4" y="64">AUXOK</text>
<text x="155.6" y="69.1">ZAD16</text>
<text x="155.6" y="71.6">ZVREF</text>
<text x="155.6" y="66.6">ZAD14</text>
<text x="155.6" y="67.8">ZAD15</text>
<text x="168.6" y="66.6">PCIRST#</text>
<text x="155.6" y="74.2">ZCMP_N</text>
<text x="155.6" y="72.9">ZCMP_P</text>
<text x="167.2" y="75.5">AGPSTOP#</text>
<text x="167.3" y="76.7">AGPBUSY#</text>
<text x="155.6" y="79.3">Z4XAVDD</text>
<text x="155.6" y="80.5">Z4XAVSS</text>
<text x="167.9" y="80.5">VBHSYNC</text>
<text x="168" y="79.3">VBVSYNC</text>
<text x="168.8" y="83.1">VBHCLK</text>
<text x="155.6" y="85.6">ROUT</text>
<text x="155.6" y="86.9">GOUT</text>
<text x="155.6" y="88.2">BOUT</text>
<text x="169.5" y="86.9">VBCAD</text>
<text x="169.6" y="89.4">VACLK</text>
<text x="169.6" y="85.6">VBCLK</text>
<text x="155.6" y="92">VSYNC</text>
<text x="155.6" y="90.7">HSYNC</text>
<text x="155.6" y="94.5">VGPIO0</text>
<text x="155.6" y="95.8">VGPIO1</text>
<text x="171.1" y="95.8">NC0</text>
<text x="155.6" y="98.3">VCOMP</text>
<text x="155.6" y="100.9">VRSET</text>
<text x="155.6" y="99.6">VVBWN</text>
<text x="171.1" y="97">NC1</text>
<text x="155.6" y="105.9">VOSCI</text>
<text x="155.6" y="103.4">INTA#</text>
<text x="155.6" y="108.5">DACAVDD1</text>
<text x="155.6" y="109.7">DACAVSS1</text>
<text x="155.6" y="112.3">DACAVDD2</text>
<text x="155.6" y="113.6">DACAVSS2</text>
<text x="155.6" y="116.1">DCLKAVDD</text>
<text x="155.6" y="117.4">DCLKAVSS</text>
<text x="155.6" y="122.4">ECLKAVSS</text>
<text x="155.6" y="121.2">ECLKAVDD</text>
</g>
<text font-size="1.1" fill="#00f" x="163.9" y="68.2">ASL</text>
<g font-size=".9">
<text x="29" y=".9">5</text>
<text x="84.4" y=".9">4</text>
<text x="139.7" y=".9">3</text>
<text x="195.1" y=".9">2</text>
<text x="250.5" y=".9">1</text>
<text x=".4" y="27.2">D</text>
<text x="278.5" y="27.2">D</text>
<text x=".4" y="77.3">C</text>
<text x="278.5" y="77.3">C</text>
<text x=".4" y="127.5">B</text>
<text x="278.5" y="127.5">B</text>
<text x=".4" y="177.7">A</text>
<text x="278.5" y="177.7">A</text>
<text x="29" y="202.9">5</text>
<text x="84.4" y="202.9">4</text>
<text x="139.7" y="202.9">3</text>
<text x="195.1" y="202.9">2</text>
<text x="250.5" y="202.9">1</text>
</g>
</svg>
